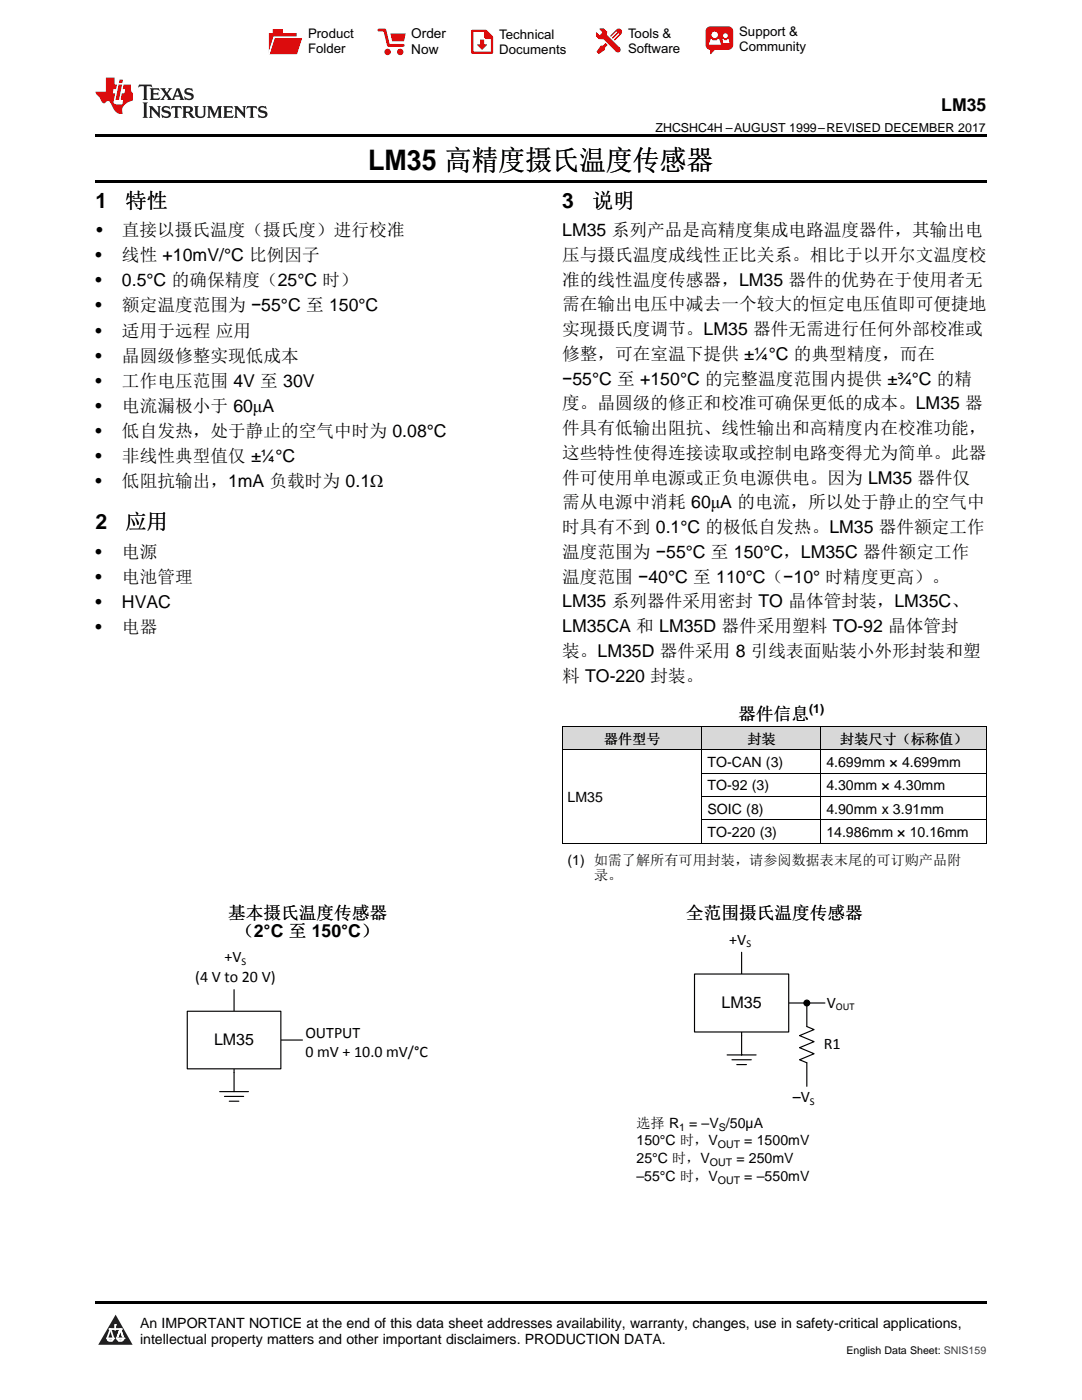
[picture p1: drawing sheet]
<svg xmlns="http://www.w3.org/2000/svg" width="216mm" height="279mm" viewBox="0 0 216 279" stroke-linecap="round" stroke-linejoin="round" font-family="sans-serif">
<g fill="#d8d8d8">
<path d="M112.2 145h27.9v4.7h-27.9z"/>
<path d="M140.1 145h23.7v4.7h-23.7z"/>
<path d="M163.8 145h33v4.7h-33z"/>
</g>
<path d="M23.1 262.4l3.4 6h-6.9z" fill="#231f20"/>
<path d="M21.4 267.1h1.2l-.3 .5h-.3a.55 .55 0 0 1-.6-.5z" fill-rule="evenodd" fill="#fff"/>
<path d="M21.4 267.1h1.2l-.3 .5h-.3a.55 .55 0 0 1-.6-.5z" fill="none" stroke="#231f20" stroke-width=".34"/>
<path d="M21.4 267.1l1.2 .1-.3 .4h-.5z" fill="none" stroke="#fff" stroke-width=".34"/>
<path d="M23 265.3h.1" fill="none" stroke="#fff" stroke-width=".34"/>
<path d="M23 264.4v.9z" fill="#fff"/>
<path d="M23 264.4v.9z" fill="none" stroke="#fff" stroke-width=".34"/>
<circle cx="23" cy="264.4" r=".17" fill="#fff"/>
<path d="M21.9 265.2h.1" fill="none" stroke="#fff" stroke-width=".34"/>
<path d="M21.9 265.2h2.3z" fill="#fff"/>
<path d="M21.9 265.2h2.3z" fill="none" stroke="#fff" stroke-width=".34"/>
<circle cx="24.2" cy="265.2" r=".17" fill="#fff"/>
<path d="M23.3 267.1h.1" fill="none" stroke="#fff" stroke-width=".34"/>
<path d="M24 265.2l-.7 1.9z" fill="#fff"/>
<path d="M24 265.2l-.7 1.9z" fill="none" stroke="#fff" stroke-width=".34"/>
<path d="M24 265.2l.7 1.9z" fill="#fff"/>
<path d="M24 265.2l.7 1.9z" fill="none" stroke="#fff" stroke-width=".34"/>
<path d="M24.6 267.1h.1" fill="none" stroke="#fff" stroke-width=".34"/>
<circle cx="21.4" cy="267.1" r=".17" fill="#fff"/>
<path d="M22.1 265.2l-.7 1.9z" fill="#fff"/>
<path d="M22.1 265.2l-.7 1.9z" fill="none" stroke="#fff" stroke-width=".34"/>
<path d="M22.1 265.2l.5 1.9z" fill="#fff"/>
<path d="M22.1 265.2l.5 1.9z" fill="none" stroke="#fff" stroke-width=".34"/>
<circle cx="22.6" cy="267.1" r=".17" fill="#fff"/>
<path d="M23.4 267.1h1.3a.65 .65 0 0 1-.7 .5 .65 .65 0 0 1-.6-.5z" fill-rule="evenodd" fill="#fff"/>
<path d="M23.4 267.1h1.3a.65 .65 0 0 1-.7 .5 .65 .65 0 0 1-.6-.5z" fill="none" stroke="#231f20" stroke-width=".34"/>
<path d="M23.4 267.1h1.3l-.4 .5h-.6z" fill="none" stroke="#fff" stroke-width=".34"/>
<path d="M23.3 267.1h.1" fill="none" stroke="#fff" stroke-width=".34"/>
<circle cx="24.7" cy="267.1" r=".17" fill="#fff"/>
<path d="M19 259.7h177.8v.5h-177.8z" fill="#000"/>
<path d="M148 190.1v16.6M157.4 200.2h7.2" fill="none" stroke="#000" stroke-width=".23"/>
<path d="M138.6 194.4h18.8v11.6h-18.8z" fill-rule="evenodd" fill="#fff"/>
<g fill="none" stroke="#000" stroke-width=".23">
<path d="M46.7 197.5v16.5M138.6 194.4h18.8v11.6h-18.8zM56 207.6h4.4M145.1 210.5h5.8M146.1 211.5h3.8M147 212.5h1.9M148 206.7v3.8M161 200.2v4.7l1.4 .6-2.9 1.2 2.9 1.2-2.9 1.2 2.9 1.2-2.9 1.2 1.5 .6v4.7"/>
<circle cx="161" cy="200.2" r=".58"/>
</g>
<circle cx="161" cy="200.2" r=".58" fill="#000"/>
<path d="M37.4 201.8h18.6v11.5h-18.6z" fill-rule="evenodd" fill="#fff"/>
<path d="M37.4 201.8h18.6v11.5h-18.6zM43.8 217.9h5.8M44.8 218.8h3.8M45.7 219.8h2M46.7 214v3.9" fill="none" stroke="#000" stroke-width=".23"/>
<path d="M112.2 149.6h84.6M112.2 145h84.6M112.2 145v23.3M140.1 145v23.3M140.1 158.9h56.7M140.1 154.3h56.7M163.8 145v23.3M196.8 145v23.3M112.2 168.3h84.6M140.1 163.6h56.7" fill="none" stroke="#000" stroke-width=".2"/>
<path d="M19 35.9h177.8v.5h-177.8zM19 26.8h177.8v.6h-177.8z" fill="#000"/>
<path d="M27.7 16.9l-.1 .6 .6-.3h.5v.2v2.2l-.2 .4h1l-.2-.4v-2.2v-.2h.5l.6 .3-.2-.6zM29.9 17.6l.2 .4v1.6l-.2 .4h1.9l.1-.6a1.09 1.09 0 0 1-1.3 .1v-.6h.6l.4 .2v-.7l-.2 .2h-.8v-.6l.2-.1a1.01 1.01 0 0 1 1 .3l-.1-.6zM32 17.6l.9 1.2-1 1.2h.9l-.2-.3 .5-.7 .5 .7-.3 .3h1.7l-.2-.3 .1-.4h1l.1 .4-.2 .3h1l-.3-.4-.7-2h-.5l-1 2.2-.8-1.1 .9-1.1h-.9l.2 .2-.4 .7-.4-.7 .2-.2zM35.4 18l.4 1h-.8zM37 17.7a.66 .66 0 0 0-.2 .8 .66 .66 0 0 0 .6 .4l.7 .2 .1 .2a.8 .8 0 0 1-.7 .4 .8 .8 0 0 1-.7-.5l.1 .8 .2-.2a.94 .94 0 0 0 1.1 .1 .94 .94 0 0 0 .4-.9 1.48 1.48 0 0 0-1.3-.6v-.4a1.1 1.1 0 0 1 1.2 .2l-.2-.6-.2 .1-.5-.1zM28.5 20.4l.2 .4v2.3l-.2 .4h1l-.2-.4v-2.3l.2-.4zM29.7 21.2l.2 .4v1.5l-.2 .4h.8l-.3-.4 .1-1.3 1.6 1.8v-2l.2-.4h-.7l.2 .2v1.1l-1.2-1.3zM32.5 21.3a.66 .66 0 0 0-.2 .8 .66 .66 0 0 0 .6 .4l.6 .2 .2 .2a.8 .8 0 0 1-.8 .4 .8 .8 0 0 1-.7-.5l.2 .7 .2-.1a.94 .94 0 0 0 1 .1 .94 .94 0 0 0 .5-1 1.47 1.47 0 0 0-1.3-.6l-.1-.3a1.1 1.1 0 0 1 1.3 .2l-.2-.6-.2 .1-.5-.2zM34.3 21.2l-.2 .6a.64 .64 0 0 1 .8-.3v1.6l-.2 .4h1l-.3-.4 .1-1.6a.66 .66 0 0 1 .8 .3l-.2-.6zM36.3 21.2l.3 .4v1.5l-.3 .4h1l-.2-.2v-.7h.5l.1 .1a.8 .8 0 0 0 1.2 .7l-1-1a.62 .62 0 0 0 .6-.5 .62 .62 0 0 0-.6-.7zM37.1 21.5h.1a.48 .48 0 0 1 .6 0 .48 .48 0 0 1 .1 .6l-.2 .1-.6 .1zM38.7 21.2l.2 .2a2.29 2.29 0 0 0 .4 2 1.05 1.05 0 0 0 1.7-.7v-1.3l.2-.2h-.8l.2 .4v1.1a.61 .61 0 0 1-.6 .6 .61 .61 0 0 1-.6-.6v-1.1l.3-.4zM41.3 21.2l.3 .4v1.5l-.3 .4h.8l-.2-.4v-1.4l.8 1.9 .9-1.9v1.4l-.2 .4h.9l-.2-.4v-1.5l.2-.4h-.8l-.7 1.5-.6-1.5zM44.5 21.2l.2 .4v1.5l-.2 .4h1.9l.2-.6a1.1 1.1 0 0 1-1.4 .2v-.7h.6l.4 .2v-.6l-.2 .1-.8 .1v-.6l.2-.1a1.02 1.02 0 0 1 1.1 .2l-.2-.5zM46.7 21.2l.2 .4v1.5l-.2 .4h.8l-.3-.4 .1-1.3 1.6 1.8v-2l.2-.4h-.7l.2 .2v1.1l-1.2-1.3zM49.3 21.2l-.1 .6a.64 .64 0 0 1 .8-.3v1.6l-.3 .4h1l-.2-.4v-1.6a.66 .66 0 0 1 .8 .3l-.1-.6zM51.7 21.3a.66 .66 0 0 0-.2 .7 .66 .66 0 0 0 .7 .5l.6 .2 .1 .2a.8 .8 0 0 1-.7 .4 .8 .8 0 0 1-.7-.5l.1 .7 .2-.1a.94 .94 0 0 0 1.1 .1 .94 .94 0 0 0 .4-1 1.48 1.48 0 0 0-1.2-.6l-.1-.3a1.1 1.1 0 0 1 1.2 .2l-.2-.6-.1 .1-.6-.2z" fill="#231f20"/>
<path d="M21.1 15.5v2.8h-2v.4l.9 .9a.96 .96 0 0 0 1 1 .59 .59 0 0 1 .5-.4 .59 .59 0 0 1 .5 .3l.4 .8a1.61 1.61 0 0 0 2.1 1.3 1.63 1.63 0 0 1 1.1-2.2l.9-.3v-1.5a1.6 1.6 0 0 1-.4-1.7h-1.4l-.2 .9h.5l-.2 .8h-.5l-.2 1v.3h.5l-.2 .9h-.7a.74 .74 0 0 1-1-.6l.3-1.6h-.5l.2-.8h.5l.1-.9h-.4v-1.4zM23.7 16.9l-.7 3h.8l.6-3zM23.8 15.9l-.1 .7h.7l.2-.7z" fill="#ee1d23"/>
<g fill="#d60000">
<path d="M54.4 5.8h2v.8h2.8v4.2h-5.5v-4.2h.7z" fill-rule="evenodd"/>
<path d="M54.7 7.5h5.6l-1 3.3h-5.6z" fill-rule="evenodd"/>
</g>
<path d="M54.6 7.4h5.8l-.1 .1h-5.5l-1.1 3.3z" fill-rule="evenodd" fill="#fff"/>
<path d="M54.6 7.4h5.8l-.1 .1h-5.5l-1.1 3.3z" fill="none" stroke="#fff" stroke-width=".2"/>
<path d="M75.6 6h1.2l.7 3.1h3" fill="none" stroke="#d60000" stroke-width=".56"/>
<g fill="#d60000">
<path d="M77.9 6.7h3.1l-.4 1.5h-2.3z" fill-rule="evenodd"/>
<circle cx="77.3" cy="10.4" r=".64"/>
<circle cx="79.9" cy="10.4" r=".64"/>
</g>
<path d="M94.2 6.2h2.7l1.3 1.2v3.1h-4z" fill="none" stroke="#d60000" stroke-width=".44"/>
<g fill="#d60000">
<path d="M95.8 7.9h.8v1h.6l-1 1.1-1-1v-.1h.6z" fill-rule="evenodd"/>
<path d="M96.6 6.2h.3l1.3 1.2v.4h-1.3l-.3-.4z" fill-rule="evenodd"/>
<path d="M119.6 5.7h.9l.6 .6 .1 .7 2.5 2.5-.8 .8-2.3-2.3-1.1-.2-.6-.6v-.8l.7 .6 .5-.4v-.2l-.4-.5z" fill-rule="evenodd"/>
<path d="M119.9 9.1h.4l.5-.5 .4 .4-.5 .5v.4l-1.2 .9-.5-.5z" fill-rule="evenodd"/>
<path d="M123 5.9a.67 .67 0 0 1 .9 0 .67 .67 0 0 1 0 .9z" fill-rule="evenodd"/>
<path d="M123 5.9l.9 .9-1.2 1.2h-.2l.1-.2 .9-.9 .1-.2h-.3l-.9 1h-.2v-.2l.9-1 .1-.2h-.3l-.9 1h-.2v-.2z" fill-rule="evenodd"/>
<circle cx="123.3" cy="9.9" r=".54"/>
</g>
<path d="M121.1 6.3l-.1 .7" fill="none" stroke="#d60000" stroke-width=".2"/>
<g fill="#d60000">
<path d="M141.1 5.5l.6-.2h3.6a.95 .95 0 0 1 1 .9v2.8a.95 .95 0 0 1-1 .9h-3.6a.95 .95 0 0 1-.9-.9v-2.8z" fill-rule="evenodd"/>
<path d="M141.7 9.9h.9l-.7 .9h-.2z" fill-rule="evenodd"/>
</g>
<g fill="#fff">
<path d="M144.3 8.6h1.3z"/>
<path d="M141.8 7.8h.3l.1 .2h.8l.2-.2h.3l.4 1.1h-2.5z" fill-rule="evenodd"/>
<path d="M144.2 7.8h.2l.2 .2h.4l.2-.2h.2l.2 .8h-1.3z" fill-rule="evenodd"/>
<circle cx="142.6" cy="6.9" r=".65"/>
<circle cx="144.8" cy="7.1" r=".48"/>
</g>
<text font-size="5.6" x="73.4" y="33.9">LM35 高精度摄氏温度传感器</text>
<g font-size="4.2">
<text x="19" y="41.4">1</text>
<text x="25" y="41.4">特性</text>
<text x="112.2" y="41.4">3</text>
<text x="118.1" y="41.4">说明</text>
<text x="19" y="105.7">2</text>
<text x="25" y="105.7">应用</text>
</g>
<g font-size="3.5">
<text x="187.8" y="22.2">LM35</text>
<text x="19.2" y="47.1">•</text>
<text x="24.3" y="47.1">直接以摄氏温度（摄氏度）进行校准</text>
<text x="112.2" y="47.1">LM35 系列产品是高精度集成电路温度器件，其输出电</text>
<text x="19" y="52.1">•</text>
<text x="24.3" y="52.1">线性 +10mV/°C 比例因子</text>
<text x="112.2" y="52.1">压与摄氏温度成线性正比关系。相比于以开尔文温度校</text>
<text x="19" y="57.2">•</text>
<text x="24.3" y="57.2">0.5°C 的确保精度（25°C 时）</text>
<text x="112.2" y="57">准的线性温度传感器，LM35 器件的优势在于使用者无</text>
<text x="19" y="62.2">•</text>
<text x="24.3" y="62.2">额定温度范围为 −55°C 至 150°C</text>
<text x="112.2" y="61.9">需在输出电压中减去一个较大的恒定电压值即可便捷地</text>
<text x="19" y="67.2">•</text>
<text x="24.3" y="67.2">适用于远程 应用</text>
<text x="112.2" y="66.9">实现摄氏度调节。LM35 器件无需进行任何外部校准或</text>
<text x="112.2" y="71.8">修整，可在室温下提供 ±¼°C 的典型精度，而在</text>
<text x="19" y="72.2">•</text>
<text x="19" y="77.2">•</text>
<text x="24.3" y="72.2">晶圆级修整实现低成本</text>
<text x="24.3" y="77.2">工作电压范围 4V 至 30V</text>
<text x="112.2" y="76.8">−55°C 至 +150°C 的完整温度范围内提供 ±¾°C 的精</text>
<text x="19" y="82.2">•</text>
<text x="24.3" y="82.2">电流漏极小于 60μA</text>
<text x="112.2" y="81.7">度。晶圆级的修正和校准可确保更低的成本。LM35 器</text>
<text x="19" y="87.2">•</text>
<text x="24.3" y="87.2">低自发热，处于静止的空气中时为 0.08°C</text>
<text x="112.2" y="86.6">件具有低输出阻抗、线性输出和高精度内在校准功能，</text>
<text x="19" y="92.2">•</text>
<text x="24.3" y="92.2">非线性典型值仅 ±¼°C</text>
<text x="112.2" y="91.6">这些特性使得连接读取或控制电路变得尤为简单。此器</text>
<text x="19" y="97.2">•</text>
<text x="24.3" y="97.2">低阻抗输出，1mA 负载时为 0.1Ω</text>
<text x="112.2" y="96.5">件可使用单电源或正负电源供电。因为 LM35 器件仅</text>
<text x="112.2" y="101.5">需从电源中消耗 60μA 的电流，所以处于静止的空气中</text>
<text x="112.2" y="106.4">时具有不到 0.1°C 的极低自发热。LM35 器件额定工作</text>
<text x="19" y="111.4">•</text>
<text x="24.3" y="111.4">电源</text>
<text x="112.2" y="111.3">温度范围为 −55°C 至 150°C，LM35C 器件额定工作</text>
<text x="19" y="116.4">•</text>
<text x="24.3" y="116.4">电池管理</text>
<text x="112.2" y="116.3">温度范围 −40°C 至 110°C（−10° 时精度更高）。</text>
<text x="19" y="121.4">•</text>
<text x="24.3" y="121.4">HVAC</text>
<text x="112.2" y="121.2">LM35 系列器件采用密封 TO 晶体管封装，LM35C、</text>
<text x="19" y="126.4">•</text>
<text x="24.3" y="126.4">电器</text>
<text x="112.2" y="126.2">LM35CA 和 LM35D 器件采用塑料 TO-92 晶体管封</text>
<text x="112.2" y="131.1">装。LM35D 器件采用 8 引线表面贴装小外形封装和塑</text>
<text x="112.2" y="136">料 TO-220 封装。</text>
<text x="147.3" y="143.8">器件信息</text>
<text x="45.5" y="183.5">基本摄氏温度传感器</text>
<text x="136.9" y="183.5">全范围摄氏温度传感器</text>
<text x="47.1" y="187">（2°C 至 150°C）</text>
</g>
<g font-size="3.2">
<text x="145.5" y="188.6">+V</text>
<text x="38.9" y="195.9">(4 V to 20 V)</text>
<text x="44.8" y="192.1">+V</text>
<text x="144" y="201.1">LM35</text>
<text x="165" y="201.2">V</text>
<text x="42.7" y="208.5">LM35</text>
<text x="60.9" y="207.2">OUTPUT</text>
<text x="164.4" y="209.4">R1</text>
<text x="60.9" y="211">0 mV + 10.0 mV/°C</text>
<text x="158.2" y="220">tV</text>
</g>
<g font-size="2.8">
<text x="120.5" y="148.4">器件型号</text>
<text x="149.2" y="148.4">封装</text>
<text x="167.6" y="148.4">封装尺寸（标称值）</text>
<text x="141.2" y="153.1">TO-CAN (3)</text>
<text x="164.9" y="153.1">4.699mm × 4.699mm</text>
<text x="113.2" y="160.1">LM35</text>
<text x="141.2" y="157.7">TO-92 (3)</text>
<text x="164.9" y="157.7">4.30mm × 4.30mm</text>
<text x="141.2" y="162.4">SOIC (8)</text>
<text x="141.2" y="167">TO-220 (3)</text>
<text x="164.9" y="162.4">4.90mm x 3.91mm</text>
<text x="164.9" y="167">14.986mm × 10.16mm</text>
<text x="113.2" y="172.5">(1) 如需了解所有可用封装，请参阅数据表末尾的可订购产品附</text>
<text x="118.5" y="175.7">录。</text>
<text x="127" y="225.1">选择 R</text>
<text x="137.5" y="225.1">= –V /50µA</text>
<text x="127" y="228.6">150°C 时，V</text>
<text x="127" y="232.1">25°C 时，V</text>
<text x="146.9" y="232.1">= 250mV</text>
<text x="148.5" y="228.6">= 1500mV</text>
<text x="127" y="235.7">–55°C 时，V</text>
<text x="148.5" y="235.7">= –550mV</text>
<text x="27.9" y="265">An IMPORTANT NOTICE at the end of this data sheet addresses availability, warranty, changes, use in safety-critical applications,</text>
<text x="27.9" y="268.2">intellectual property matters and other important disclaimers. PRODUCTION DATA.</text>
</g>
<g font-size="2.7">
<text x="82.1" y="7.7">Order</text>
<text x="82.1" y="10.7">Now</text>
</g>
<g font-size="2.6">
<text x="61.5" y="7.6">Product</text>
<text x="61.5" y="10.6">Folder</text>
<text x="99.6" y="7.8">Technical</text>
<text x="99.6" y="10.8">Documents</text>
<text x="125.3" y="7.6">Tools &amp;</text>
<text x="125.3" y="10.6">Software</text>
<text x="147.5" y="7.2">Support &amp;</text>
<text x="147.5" y="10.2">Community</text>
</g>
<g font-size="2.5">
<text x="130.8" y="26.3">ZHCSHC4H –AUGUST 1999–REVISED DECEMBER 2017</text>
<text x="161.4" y="142.3">(1)</text>
</g>
<g font-size="2.1">
<text x="148.9" y="189">S</text>
<text x="48.2" y="192.5">S</text>
<text x="166.8" y="201.7">OUT</text>
<text x="161.6" y="220.5">S</text>
<text x="135.5" y="225.6">1</text>
<text x="143.4" y="225.6">S</text>
<text x="141.6" y="232.7">OUT</text>
<text x="143.2" y="229.2">OUT</text>
<text x="143.2" y="236.2">OUT</text>
<text x="168.9" y="270.2">English Data Sheet: SNIS159</text>
</g>
</svg>
